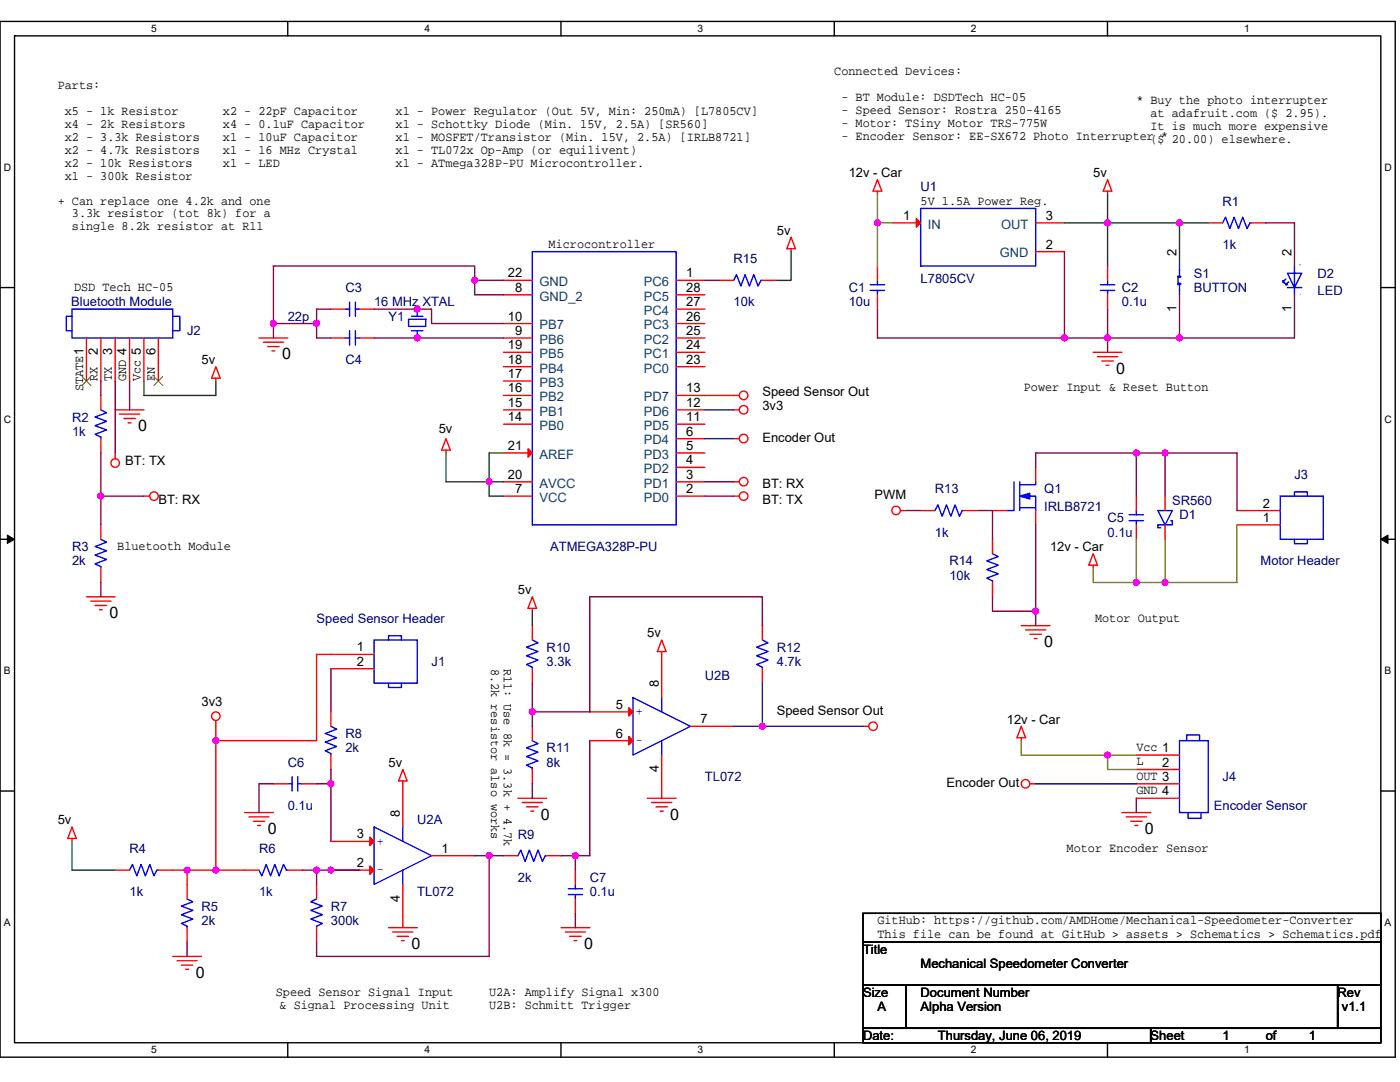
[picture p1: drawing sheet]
<svg xmlns="http://www.w3.org/2000/svg" width="279mm" height="216mm" viewBox="0 0 279 216" stroke-linecap="round" stroke-linejoin="round" font-family="sans-serif">
<path d="M0 4.3h278.4v206.6h-278.4zM2.9 7.2h272.7v200.9h-272.7z" fill="none" stroke="#000" stroke-width=".28"/>
<g fill="#fff">
<path d="M30.2 4.6h1.1v2.3h-1.1z"/>
<path d="M30.2 208.4h1.1v2.3h-1.1z"/>
</g>
<path d="M57.4 4.3v2.9M57.4 208.1v2.8" fill="none" stroke="#000" stroke-width=".28"/>
<g fill="#fff">
<path d="M84.7 4.6h1.1v2.3h-1.1z"/>
<path d="M84.7 208.4h1.1v2.3h-1.1z"/>
</g>
<path d="M112 4.3v2.9M112 208.1v2.8" fill="none" stroke="#000" stroke-width=".28"/>
<g fill="#fff">
<path d="M139.2 4.6h1.2v2.3h-1.2z"/>
<path d="M139.2 208.4h1.2v2.3h-1.2z"/>
</g>
<path d="M166.5 4.3v2.9M166.5 208.1v2.8" fill="none" stroke="#000" stroke-width=".28"/>
<g fill="#fff">
<path d="M193.8 4.6h1.1v2.3h-1.1z"/>
<path d="M193.8 208.4h1.1v2.3h-1.1z"/>
</g>
<path d="M221 4.3v2.9M221 208.1v2.8" fill="none" stroke="#000" stroke-width=".28"/>
<g fill="#fff">
<path d="M248.3 4.6h1.1v2.3h-1.1z"/>
<path d="M248.3 208.4h1.1v2.3h-1.1z"/>
<path d="M.7 32.3h1.5v2.2h-1.5z"/>
<path d="M276.3 32.3h1.5v2.2h-1.5z"/>
<path d="M.7 82.5h1.5v2.3h-1.5z"/>
<path d="M276.3 82.5h1.5v2.3h-1.5z"/>
</g>
<path d="M0 57.4h2.9M275.6 57.4h2.8" fill="none" stroke="#000" stroke-width=".28"/>
<g fill="#fff">
<path d="M.7 132.7h1.4v2.3h-1.4z"/>
<path d="M276.3 132.7h1.4v2.3h-1.4z"/>
</g>
<path d="M0 107.6h2.9M275.6 107.6h2.8" fill="none" stroke="#000" stroke-width=".28"/>
<path d="M1.5 106.8l1.4 .8-1.4 .8zM275.6 107.6l1.4-.8v1.6z" fill="#000" stroke="#000" stroke-width=".2"/>
<g fill="#fff">
<path d="M.7 182.9h1.4v2.3h-1.4z"/>
<path d="M276.3 182.9h1.4v2.3h-1.4z"/>
</g>
<path d="M0 157.8h2.9M275.6 157.8h2.8M172.2 182.2h103.4v5.8h-103.4zM172.2 188h103.4v8.6h-103.4zM172.2 196.6h8.6v8.6h-8.6zM180.8 196.6h86.2v8.6h-86.2zM267 196.6h8.6v8.6h-8.6zM172.2 205.2h57.4v2.9h-57.4zM229.6 205.2h46v2.9h-46z" fill="none" stroke="#000" stroke-width=".28"/>
<g fill="none" stroke="#f00" stroke-width=".28">
<path d="M175.1 38.1v.6M175.1 35.9l.9 2.2h-1.8zM221 35.9l.9 2.2h-1.7zM221 38.1v.6M100.5 58.8h5.7M100.5 55.9h5.7M134.9 55.9h5.8M134.9 58.8h5.8M143.5 55.9h2.9M152.1 55.9h2.9M157.9 49.6v.6M157.9 47.3l.8 2.3h-1.7z"/>
<path d="M175.1 58.8v2.9M175.1 53.1v2.8M178 44.5h5.7M206.7 50.2h5.7M206.7 44.5h5.7M221 58.8v2.9M221 53.1v2.8M235.4 58.8h.1M235.4 53.1h.1M241.1 44.5h2.9M249.7 44.5h2.9M258.3 58.8h.1"/>
<path d="M258.3 53.1h.1M17.3 67.4v8.6M20.1 67.4v8.6M20.1 78.9v2.9M23 67.4v8.6M25.9 67.4v8.6M28.7 67.4v8.6M31.6 67.4v8.6M43.1 73.2l.8 2.3h-1.7zM43.1 75.5v.5M51.7 67.4h5.7M52.6 68.3h4"/>
<path d="M53.4 69.2h2.3M54.3 70h.5M66 61.7h2.9M66 67.4h2.9M71.8 61.7h2.9M71.8 67.4h2.9M83.3 61.7h.1M83.3 67.4h.1M100.5 67.4h5.7M100.5 64.6h5.7M100.5 78.9h5.7M100.5 76h5.7"/>
<path d="M100.5 73.2h5.7M100.5 70.3h5.7M134.9 78.9h12.7M134.9 73.2h5.8M134.9 70.3h5.8M134.9 67.4h5.8M134.9 64.6h5.8M134.9 61.7h5.8M218.2 70.3h5.7M219 71.2h4.1M219.9 72h2.3M220.7 72.9h.6"/>
<path d="M20.1 87.5v2.9M23 81.8h5.7M23 90.4v1.1M23.9 82.6h4M24.7 83.5h2.3M25.6 84.4h.5M28.7 99h1.2M89 87.5l.9 2.3h-1.8zM89 89.8v.6M100.5 99h5.7M100.5 84.6h5.7M100.5 81.8h5.7"/>
<path d="M100.5 96.1h5.7M100.5 90.4h5.7M134.9 99h5.8M134.9 96.1h5.8M134.9 93.3h5.8M134.9 90.4h5.8M134.9 87.5h5.8M134.9 84.6h5.8M134.9 81.8h5.8M146.4 81.8h1.2M146.4 87.5h1.2M146.4 99h1.2"/>
<path d="M146.4 96.1h1.2M206.7 93.3v2.8M226.8 99v2.9M232.5 99v2.9M17.3 119.1h5.7M18.1 120h4M20.1 104.7v2.9M20.1 113.3v2.9M106.2 119.1l.9 2.3h-1.7zM179.7 101.9h1.1M183.7 101.9h2.9M192.3 101.9h2.9"/>
<path d="M198.1 107.6v2.9M198.1 116.2v2.9M198.1 101.9h2.8M206.7 101.9v2.8M218.2 110.5l.8 2.3h-1.7zM218.2 112.8v.5M226.8 104.7v2.9M232.5 104.7v2.9M246.9 104.7h8.6M246.9 101.9h8.6M19 120.8h2.3M19.8 121.7h.6"/>
<path d="M66 133.4h8.7M74.7 130.6h-11.5v17.2h-20.1M106.2 121.4v.6M106.2 124.8v2.9M106.2 133.4v2.9M132.1 130v9.2M132.1 127.7l.8 2.3h-1.7zM152.1 124.8v2.9M152.1 133.4v2.9M203.8 124.8h5.7M204.7 125.7h4M205.5 126.6h2.3"/>
<path d="M206.4 127.4h.6M43.1 147.8v25.8h8.6M43.1 143.8v4M54.6 156.4h2.8M60.3 156.4h2.9M66 142v2.9M66 150.7v2.8M80.4 155.8v9.2M80.4 153.5l.9 2.3h-1.8zM103.4 159.3h5.7M106.2 144.9v2.9M106.2 153.5v2.9"/>
<path d="M117.7 142h8.6M117.7 147.8h8.6M129.2 159.3h5.7M132.1 150.7v8.6M137.8 144.9h8.6M172.2 144.9h1.2M203.8 144.9l.9 2.3h-1.8zM203.8 147.2v.6M205.5 156.4h1.2M226.8 150.7h8.6M226.8 153.5h8.6M226.8 156.4h8.6"/>
<path d="M226.8 159.3h8.6M14.4 165l.8 2.3h-1.7zM14.4 167.3v.6M23 173.6h2.9M31.6 173.6h5.7M37.3 173.6v5.8M37.3 173.6h5.8M48.8 162.1h5.8M49.7 163h4M50.5 163.9h2.3M51.4 164.7h.6M57.4 173.6h2.9"/>
<path d="M63.2 176.5v2.9M66 167.9h8.7M66 173.6h8.7M80.4 176.5v8.6M86.1 170.8h8.6M100.5 170.8h2.9M104.2 160.1h4M105.1 161h2.3M105.9 161.9h.6M109.1 170.8h2.9M114.8 179.4v2.8M114.8 173.6v2.9"/>
<path d="M130 160.1h4.1M130.9 161h2.3M131.8 161.9h.6M223.9 162.1h5.7M224.8 163h4M225.6 163.9h2.3M226.5 164.7h.6M34.5 190.8h5.7M35.3 191.7h4M36.2 192.6h2.3M37.1 193.4h.5M37.3 185.1v2.9"/>
<path d="M63.2 185.1v2.9M77.5 185.1h5.8M78.4 186h4M79.2 186.8h2.3M80.1 187.7h.6M112 185.1h5.7M112.8 186h4M113.7 186.8h2.3M114.6 187.7h.5"/>
<circle cx="148.4" cy="78.9" r=".86"/>
<circle cx="23" cy="92.4" r=".85"/>
<circle cx="30.7" cy="99" r=".85"/>
<circle cx="148.4" cy="99" r=".85"/>
<circle cx="148.4" cy="81.8" r=".85"/>
<circle cx="148.4" cy="96.1" r=".85"/>
<circle cx="148.4" cy="87.5" r=".85"/>
<circle cx="178.8" cy="101.9" r=".85"/>
<circle cx="43.1" cy="142.9" r=".85"/>
<circle cx="174.2" cy="144.9" r=".85"/>
<circle cx="204.7" cy="156.4" r=".85"/>
</g>
<g fill="none" stroke="#00f" stroke-width=".28">
<path d="M106.2 50.2h28.7v54.5h-28.7zM106.2 58.8h.1M106.2 55.9h.1M134.9 58.8h.1M134.9 55.9h.1M146.4 55.9l.6-1.1 .8 2.3 .9-2.3 .9 2.3 .8-2.3 .9 2.3 .6-1.2h.2M173.7 58h2.9M173.7 56.8h2.9M175.1 55.9v.9M175.1 58v.8M183.7 41.6h23v11.5h-23zM183.7 44.5h.1"/>
<path d="M206.7 50.2h.1M206.7 44.5h.1M219.6 58h2.9M219.6 56.8h2.9M221 55.9v.9M221 58v.8M235.1 55.1v1.7M235.2 55.1l.4 .1-.4 .1zM235.2 56.5l.4 .1-.2 .2-.2-.1zM235.4 56.8v2M235.4 53.1v2M244 44.5l.6-1.2 .8 2.3 .9-2.3 .9 2.3 .8-2.3 .9 2.3 .5-1.1h.3"/>
<path d="M256.1 55.9l.2 .6-.2-.3zM256.6 56.5l.3 .3h-.3zM256.6 55.7l-.5 .5M256.9 57.4h2.9M257.2 56.2l-.6 .6M258.3 53.1v4.3l1.5-2.9h-2.9l1.4 2.9v1.4M14.4 61.7h20.1v5.7h-20.1zM14.4 63.1h-1.2v2.9h1.2M34.5 63.1h1.4v2.9h-1.4M68.9 61.7h.9M68.9 67.4h.9M69.8 60.3v2.8"/>
<path d="M69.8 66v2.9M70.9 61.7h.9M70.9 67.4h.9M70.9 60.3v2.8M70.9 66v2.9M81.5 63.7h3.5v1.4h-3.5zM82.1 66h2.3M82.1 63.1h2.3M83.3 66v1.4M83.3 61.7v1.4M106.2 78.9h.1M106.2 76h.1"/>
<path d="M106.2 73.2h.1M106.2 70.3h.1M106.2 67.4h.1M106.2 64.6h.1M134.9 78.9h.1M134.9 73.2h.1M134.9 70.3h.1M134.9 67.4h.1M134.9 64.6h.1M134.9 61.7h.1M20.1 81.8l1.2 .6-2.3 .8 2.3 .9-2.3 .8 2.3 .9-2.3 .9 1.1 .5v.3M106.2 99h.1"/>
<path d="M106.2 96.1h.1M106.2 90.4h.1M106.2 84.6h.1M106.2 81.8h.1M134.9 99h.1M134.9 96.1h.1M134.9 93.3h.1M134.9 90.4h.1M134.9 87.5h.1M134.9 84.6h.1M134.9 81.8h.1M202.4 96.1v5.8h-1.5"/>
<path d="M203.5 96.1v5.8M205.5 99h1.2v2.9M206.7 96.1v.6h-3.2M255.5 99h8.6v8.6h-8.6zM258.3 99v-.9h2.6v.9M20.1 107.6l1.2 .6-2.3 .9 2.3 .8-2.3 .9 2.3 .8-2.3 .9 1.1 .6v.2M186.6 101.9l.6-1.2 .8 2.3 .9-2.3 .9 2.3 .8-2.3 .9 2.3 .5-1.1h.3M198.1 110.5l1.1 .6-2.3 .8 2.3 .9-2.3 .8 2.3 .9-2.3 .9 1.2 .5v.3M203.5 101.3h3.2M225.3 103.9h2.9M225.3 102.7h2.9M226.8 101.9v.8"/>
<path d="M226.8 103.9v.8M231.1 101.9h2.9l-1.5 2.8zM232.5 101.9h.1M232.5 104.7h.1M232.5 104.7h-1.4v.6h.5M233.7 103.9h.3v.8h-1.5M258.3 107.6v.9h2.6v-.9M74.7 127.7h8.6v8.6h-8.6zM77.5 127.7v-.8h2.6v.8M77.5 136.3v.9h2.6v-.9M106.2 127.7l1.2 .6-2.3 .8 2.3 .9-2.3 .9 2.3 .8-2.3 .9 1.1 .6v.2M126.3 139.2l11.5 5.7-11.5 5.8z"/>
<path d="M132.1 139.2v2.8M152.1 127.7l1.2 .6-2.3 .8 2.3 .9-2.3 .9 2.3 .8-2.3 .9 1.1 .6v.2M57.4 156.4h.9M58.3 155v2.8M59.4 156.4h.9M59.4 155v2.8M66 144.9l1.2 .6-2.3 .9 2.3 .8-2.3 .9 2.3 .8-2.3 .9 1.1 .6v.3M106.2 147.8l1.2 .6-2.3 .8 2.3 .9-2.3 .9 2.3 .8-2.3 .9 1.1 .5v.3M132.1 147.8v2.9M235.4 147.8h5.7v14.3h-5.7zM236.8 147.8v-1.2h2.6v1.2M25.9 173.6l.5-1.1 .9 2.3 .9-2.3 .8 2.3 .9-2.3 .8 2.3 .6-1.2h.3"/>
<path d="M37.3 179.4l1.2 .5-2.3 .9 2.3 .9-2.3 .8 2.3 .9-2.3 .9 1.1 .5v.3M51.7 173.6l.6 1.2 .8-2.3 .9 2.3 .8-2.3 .9 2.3 .9-2.3 .5 1.1h.3M63.2 179.4l-1.2 .5 2.3 .9-2.3 .9 2.3 .8-2.3 .9 2.3 .9-1.1 .5v.3M74.7 165l11.4 5.8-11.4 5.7zM80.4 165v2.9M80.4 173.6v2.9M103.4 170.8l.5-1.2 .9 2.3 .8-2.3 .9 2.3 .9-2.3 .8 2.3 .6-1.1h.3M113.4 178.5h2.9M113.4 177.4h2.9M114.8 176.5v.9M114.8 178.5v.9M237.1 162.1v1.2h2.6v-1.2"/>
</g>
<g fill="#f00" stroke="#f00" stroke-width=".28">
<path d="M182.9 43.6l.8 .9-.8 .8z"/>
<path d="M73.8 167l.9 .9-.9 .8z"/>
<path d="M73.8 172.8l.9 .8-.9 .9z"/>
<path d="M125.5 141.2l.8 .8-.8 .9z"/>
<path d="M125.5 146.9l.8 .9-.8 .8z"/>
<path d="M105.4 89.5l.8 .9-.8 .8z"/>
</g>
<path d="M203.5 99l2-.6v1.2z" fill-rule="evenodd" fill="#00f" stroke="#00f" stroke-width=".28"/>
<path d="M16.4 75.2l1.7 1.7M18.1 75.2l-1.7 1.7M30.7 75.2l1.8 1.7M32.5 75.2l-1.8 1.7" fill="none" stroke="#804000" stroke-width=".2"/>
<g fill="none" stroke="#008000" stroke-width=".28">
<path d="M221 38.7v5.8M157.9 50.2v5.7h-2.9M212.4 44.5h8.6M221 44.5h14.4M221 44.5v8.6M235.4 44.5v8.6M235.4 44.5h5.7M28.7 76v2.9h14.4v-2.9M89 90.4v5.7h8.6M97.6 96.1v2.9h2.9M97.6 96.1h2.9M100.5 90.4h-2.9v5.7"/>
<path d="M106.2 122v2.8M14.4 167.9v5.7h8.6"/>
</g>
<g fill="none" stroke="#800040" stroke-width=".28">
<path d="M94.7 55.9v2.9h5.8M94.7 55.9v-2.8h-40.1v11.5M94.7 55.9h5.8M140.7 55.9h2.8M212.4 50.2v17.2M235.4 58.8v8.6M252.6 44.5h5.7v8.6M258.3 58.8v8.6h-22.9M20.1 76v2.9M23 76v14.4M25.9 76v5.8M54.6 64.6h8.6"/>
<path d="M54.6 64.6v2.8M63.2 64.6v2.8h2.8M66 61.7h-2.8v2.9M74.7 67.4h25.8M74.7 61.7h11.4v2.9h14.4M175.1 61.7v5.7h37.3M212.4 67.4h8.6M221 67.4v2.9M221 67.4h14.4M221 61.7v5.7M20.1 99h8.6M20.1 90.4v8.6"/>
<path d="M20.1 99v5.7M140.7 99h5.7M140.7 96.1h5.7M226.8 90.4v8.6M226.8 90.4h5.7M226.8 90.4h-20.1v2.9M232.5 90.4v8.6M232.5 90.4h14.4v11.5M20.1 116.2v2.9M180.8 101.9h2.9M195.2 101.9h2.9v5.7M198.1 119.1v2.9h8.6"/>
<path d="M206.7 104.7v17.3M66 133.4v8.6M106.2 136.3v5.7M152.1 124.8v-5.7h-34.4v22.9h-11.5M206.7 122v2.8M54.6 156.4h-2.9v5.7M63.2 156.4h2.8M66 153.5v2.9M66 156.4v11.5M106.2 156.4v2.9M106.2 142v2.9M117.7 147.8v23h-2.9"/>
<path d="M226.8 159.3v2.8M60.3 173.6h2.9M63.2 173.6v2.9M63.2 173.6h8.6M94.7 170.8h2.9M97.6 170.8v20h-34.4v-2.8M97.6 170.8h2.9M112 170.8h2.8M114.8 170.8v2.8M37.3 188v2.8M114.8 182.2v2.9"/>
</g>
<g fill="#f0f" stroke="#f0f" stroke-width=".28">
<circle cx="206.7" cy="121.9" r=".57"/>
<circle cx="212.4" cy="67.4" r=".57"/>
<circle cx="221" cy="67.4" r=".57"/>
<circle cx="232.5" cy="116.2" r=".57"/>
<circle cx="226.8" cy="116.2" r=".57"/>
<circle cx="37.3" cy="173.6" r=".57"/>
<circle cx="43.1" cy="173.6" r=".57"/>
<circle cx="43.1" cy="147.8" r=".57"/>
<circle cx="66" cy="173.6" r=".57"/>
<circle cx="63.2" cy="173.6" r=".57"/>
<circle cx="97.6" cy="170.7" r=".57"/>
<circle cx="106.2" cy="142" r=".57"/>
<circle cx="114.8" cy="170.7" r=".57"/>
<circle cx="152.1" cy="144.9" r=".57"/>
<circle cx="175.1" cy="44.5" r=".57"/>
<circle cx="232.5" cy="90.4" r=".57"/>
<circle cx="226.8" cy="90.4" r=".57"/>
<circle cx="221" cy="44.5" r=".57"/>
<circle cx="235.4" cy="44.5" r=".57"/>
<circle cx="20.1" cy="99" r=".57"/>
<circle cx="97.6" cy="96.1" r=".57"/>
<circle cx="83.3" cy="67.4" r=".57"/>
<circle cx="83.3" cy="61.7" r=".57"/>
<circle cx="63.2" cy="64.5" r=".57"/>
<circle cx="94.7" cy="55.9" r=".57"/>
<circle cx="54.6" cy="64.5" r=".57"/>
<circle cx="235.4" cy="67.4" r=".57"/>
<circle cx="66" cy="156.4" r=".57"/>
<circle cx="221" cy="150.7" r=".57"/>
</g>
<path d="M175.1 38.7v5.8M175.1 44.5v8.6M175.1 44.5h2.9M218.2 113.3v2.9h8.6M226.8 116.2h5.7M226.8 107.6v8.6M232.5 107.6v8.6M246.9 104.7v11.5h-14.4M203.8 147.8v2.9h17.2M221 150.7v2.8h5.8M221 150.7h5.8" fill="none" stroke="#808000" stroke-width=".28"/>
<path d="M140.7 87.5h5.7M206.7 156.4h20.1" fill="none" stroke="#000080" stroke-width=".28"/>
<path d="M140.7 81.8h5.7M152.1 136.3v8.6M146.4 144.9h5.7M152.1 144.9h20.1" fill="none" stroke="#400080" stroke-width=".28"/>
<g font-size="3.2">
<text x="56.3" y="71.7">0</text>
<text x="222.8" y="74.5">0</text>
<text x="27.6" y="86">0</text>
<text x="21.8" y="123.3">0</text>
<text x="208.4" y="129.1">0</text>
<text x="53.4" y="166.4">0</text>
<text x="107.9" y="163.5">0</text>
<text x="133.8" y="163.5">0</text>
<text x="228.5" y="166.4">0</text>
<text x="82.1" y="189.4">0</text>
<text x="116.6" y="189.4">0</text>
<text x="39.1" y="195.1">0</text>
</g>
<g font-size="2.6">
<text x="11.5" y="17.8">Parts:</text>
<text x="166.5" y="15">Connected Devices:</text>
<text x="12.9" y="23">x5 - 1k Resistor</text>
<text x="44.5" y="23">x2 - 22pF Capacitor</text>
<text x="79" y="23">x1 - Power Regulator (Out 5V, Min: 250mA) [L7805CV]</text>
<text x="167.9" y="20.1">- BT Module: DSDTech HC-05</text>
<text x="167.9" y="22.7">- Speed Sensor: Rostra 250-4165</text>
<text x="226.8" y="20.7">* Buy the photo interrupter</text>
<text x="229.6" y="23.3">at adafruit.com ($ 2.95).</text>
<text x="12.9" y="25.6">x4 - 2k Resistors</text>
<text x="12.9" y="28.2">x2 - 3.3k Resistors</text>
<text x="44.5" y="25.6">x4 - 0.1uF Capacitor</text>
<text x="44.5" y="28.2">x1 - 10uF Capacitor</text>
<text x="79" y="25.6">x1 - Schottky Diode (Min. 15V, 2.5A) [SR560]</text>
<text x="79" y="28.2">x1 - MOSFET/Transistor (Min. 15V, 2.5A) [IRLB8721]</text>
<text x="167.9" y="25.3">- Motor: TSiny Motor TRS-775W</text>
<text x="167.9" y="27.9">- Encoder Sensor: EE-SX672 Photo Interrupter *</text>
<text x="229.6" y="25.9">It is much more expensive</text>
<text x="229.6" y="28.4">($ 20.00) elsewhere.</text>
<text x="12.9" y="30.8">x2 - 4.7k Resistors</text>
<text x="12.9" y="33.3">x2 - 10k Resistors</text>
<text x="12.9" y="35.9">x1 - 300k Resistor</text>
<text x="44.5" y="30.8">x1 - 16 MHz Crystal</text>
<text x="44.5" y="33.3">x1 - LED</text>
<text x="79" y="30.8">x1 - TL072x Op-Amp (or equilivent)</text>
<text x="79" y="33.3">x1 - ATmega328P-PU Microcontroller.</text>
<text x="169.4" y="35.3">12v - Car</text>
<text x="218.2" y="35.3">5v</text>
<text x="11.5" y="40.8">+ Can replace one 4.2k and one</text>
<text x="183.7" y="40.8">5V 1.5A Power Reg.</text>
<text x="14.4" y="43.4">3.3k resistor (tot 8k) for a</text>
<text x="14.4" y="46">single 8.2k resistor at R11</text>
<text x="155" y="46.8">5v</text>
<text x="180.3" y="43.9">1</text>
<text x="208.7" y="43.9">3</text>
<text x="109.5" y="49.4">Microcontroller</text>
<text x="208.7" y="49.6">2</text>
<text x="234.8" y="51.1" transform="rotate(-90 234.8 51.1)">2</text>
<text x="257.7" y="51.1" transform="rotate(-90 257.7 51.1)">2</text>
<text x="14.8" y="58">DSD Tech HC-05</text>
<text x="101.3" y="55.4">22</text>
<text x="102.8" y="58.2">8</text>
<text x="136.9" y="55.4">1</text>
<text x="136.9" y="58.2">28</text>
<text x="101.3" y="64">10</text>
<text x="136.9" y="64">26</text>
<text x="136.9" y="61.1">27</text>
<text x="234.8" y="62.3" transform="rotate(-90 234.8 62.3)">1</text>
<text x="257.7" y="62.3" transform="rotate(-90 257.7 62.3)">1</text>
<text x="19.5" y="70.9" transform="rotate(-90 19.5 70.9)">2</text>
<text x="22.4" y="70.9" transform="rotate(-90 22.4 70.9)">3</text>
<text x="31" y="70.9" transform="rotate(-90 31 70.9)">6</text>
<text x="101.3" y="69.7">19</text>
<text x="102.8" y="66.8">9</text>
<text x="136.9" y="69.7">24</text>
<text x="136.9" y="66.8">25</text>
<text x="19.5" y="76" transform="rotate(-90 19.5 76)">RX</text>
<text x="22.3" y="76" transform="rotate(-90 22.3 76)">TX</text>
<text x="25.2" y="76" transform="rotate(-90 25.2 76)">GND 4</text>
<text x="28.1" y="76" transform="rotate(-90 28.1 76)">Vcc 5</text>
<text x="30.9" y="76" transform="rotate(-90 30.9 76)">EN</text>
<text x="40.2" y="72.6">5v</text>
<text x="101.3" y="75.4">17</text>
<text x="101.3" y="72.6">18</text>
<text x="136.9" y="72.6">23</text>
<text x="16.6" y="78" transform="rotate(-90 16.6 78)">STATE1</text>
<text x="101.3" y="81.2">15</text>
<text x="101.3" y="78.3">16</text>
<text x="136.9" y="81.2">12</text>
<text x="136.9" y="78.3">13</text>
<text x="152.1" y="79">Speed Sensor Out</text>
<text x="152.1" y="81.8">3v3</text>
<text x="204.3" y="78.1">Power Input &amp; Reset Button</text>
<text x="87.6" y="86.4">5v</text>
<text x="101.3" y="84.1">14</text>
<text x="101.3" y="89.8">21</text>
<text x="136.9" y="89.8">5</text>
<text x="136.9" y="86.9">6</text>
<text x="136.9" y="84.1">11</text>
<text x="152.1" y="88.1">Encoder Out</text>
<text x="25" y="92.7">BT: TX</text>
<text x="101.3" y="95.5">20</text>
<text x="136.9" y="95.5">3</text>
<text x="136.9" y="92.7">4</text>
<text x="31.6" y="100.5">BT: RX</text>
<text x="102.8" y="98.4">7</text>
<text x="136.9" y="98.4">2</text>
<text x="152.1" y="100.5">BT: TX</text>
<text x="152.1" y="97.3">BT: RX</text>
<text x="174.5" y="99.6">PWM</text>
<text x="252" y="101.3">2</text>
<text x="252" y="104.1">1</text>
<text x="23.4" y="109.7">Bluetooth Module</text>
<text x="209.5" y="109.9">12v - Car</text>
<text x="103.4" y="118.6">5v</text>
<text x="218.5" y="124">Motor Output</text>
<text x="71.2" y="130">1</text>
<text x="129.2" y="127.2">5v</text>
<text x="71.2" y="132.8">2</text>
<text x="98" y="133.4" transform="rotate(90 98 133.4)">8.2k resistor also works</text>
<text x="100.6" y="133.4" transform="rotate(90 100.6 133.4)">R11: Use 8k = 3.3k + 4.7k</text>
<text x="131.5" y="137.2" transform="rotate(-90 131.5 137.2)">8</text>
<text x="40.2" y="140.9">3v3</text>
<text x="122.9" y="141.5">5</text>
<text x="155" y="142.7">Speed Sensor Out</text>
<text x="122.9" y="147.2">6</text>
<text x="139.8" y="144.3">7</text>
<text x="200.9" y="144.4">12v - Car</text>
<text x="226.8" y="149.9">Vcc 1</text>
<text x="77.5" y="153">5v</text>
<text x="131.5" y="154.1" transform="rotate(-90 131.5 154.1)">4</text>
<text x="226.8" y="155.6">OUT 3</text>
<text x="226.8" y="152.7">L</text>
<text x="231.9" y="153">2</text>
<text x="188.9" y="157">Encoder Out</text>
<text x="226.8" y="158.5">GND 4</text>
<text x="11.5" y="164.5">5v</text>
<text x="71.2" y="167.3">3</text>
<text x="79.8" y="163" transform="rotate(-90 79.8 163)">8</text>
<text x="71.2" y="173">2</text>
<text x="88.1" y="170.2">1</text>
<text x="212.9" y="170">Motor Encoder Sensor</text>
<text x="79.8" y="179.9" transform="rotate(-90 79.8 179.9)">4</text>
<text x="175.1" y="184.3">GitHub: https://github.com/AMDHome/Mechanical-Speedometer-Converter</text>
<text x="172.2" y="190.3">Title</text>
<text x="175.1" y="187.2">This file can be found at GitHub &gt; assets &gt; Schematics &gt; Schematics.pdf</text>
<text x="183.7" y="193.2">Mechanical Speedometer Converter</text>
<text x="55.1" y="198.7">Speed Sensor Signal Input</text>
<text x="55.8" y="201.3">&amp; Signal Processing Unit</text>
<text x="97.6" y="198.7">U2A: Amplify Signal x300</text>
<text x="97.6" y="201.3">U2B: Schmitt Trigger</text>
<text x="172.2" y="198.9">Size</text>
<text x="175.1" y="201.8">A</text>
<text x="183.7" y="198.9">Document Number</text>
<text x="183.7" y="201.8">Alpha Version</text>
<text x="267" y="198.9">Rev</text>
<text x="267.8" y="201.8">v1.1</text>
<text x="172.2" y="207.5">Date:</text>
<text x="187.2" y="207.5">Thursday, June 06, 2019</text>
<text x="229.6" y="207.5">Sheet</text>
<text x="244" y="207.5">1</text>
<text x="252.6" y="207.5">of</text>
<text x="261.2" y="207.5">1</text>
</g>
<g font-size="2.6" fill="#000080">
<text x="183.7" y="38.2">U1</text>
<text x="244" y="41.1">R1</text>
<text x="146.4" y="52.5">R15</text>
<text x="244" y="49.7">1k</text>
<text x="68.9" y="58.3">C3</text>
<text x="169.4" y="58.3">C1</text>
<text x="183.7" y="56.6">L7805CV</text>
<text x="223.9" y="58.3">C2</text>
<text x="238.3" y="55.4">S1</text>
<text x="238.3" y="58.3">BUTTON</text>
<text x="262.9" y="55.4">D2</text>
<text x="262.9" y="58.8">LED</text>
<text x="14.2" y="61.2">Bluetooth Module</text>
<text x="57.4" y="64">22p</text>
<text x="74.7" y="61.2">16 MHz XTAL</text>
<text x="77.5" y="64">Y1</text>
<text x="146.4" y="61.2">10k</text>
<text x="169.4" y="61.2">10u</text>
<text x="223.9" y="61.2">0.1u</text>
<text x="37.3" y="66.9">J2</text>
<text x="68.9" y="72.6">C4</text>
<text x="14.4" y="84.1">R2</text>
<text x="14.4" y="87">1k</text>
<text x="258.3" y="95.6">J3</text>
<text x="186.6" y="98.5">R13</text>
<text x="208.4" y="98.5">Q1</text>
<text x="208.4" y="101.9">IRLB8721</text>
<text x="234" y="100.8">SR560</text>
<text x="186.6" y="107.1">1k</text>
<text x="221" y="104.2">C5</text>
<text x="221" y="107.1">0.1u</text>
<text x="235.4" y="103.6">D1</text>
<text x="14.4" y="109.9">R3</text>
<text x="14.4" y="112.8">2k</text>
<text x="109.8" y="109.9">ATMEGA328P-PU</text>
<text x="189.5" y="112.8">R14</text>
<text x="251.6" y="112.8">Motor Header</text>
<text x="189.5" y="115.7">10k</text>
<text x="63.2" y="124.3">Speed Sensor Header</text>
<text x="109.1" y="130">R10</text>
<text x="155" y="130">R12</text>
<text x="86.1" y="132.9">J1</text>
<text x="109.1" y="132.9">3.3k</text>
<text x="140.7" y="135.8">U2B</text>
<text x="155" y="132.9">4.7k</text>
<text x="68.9" y="147.3">R8</text>
<text x="57.4" y="153">C6</text>
<text x="68.9" y="150.1">2k</text>
<text x="109.1" y="150.1">R11</text>
<text x="109.1" y="153">8k</text>
<text x="140.7" y="155.9">TL072</text>
<text x="244" y="155.9">J4</text>
<text x="57.4" y="161.6">0.1u</text>
<text x="242.3" y="161.6">Encoder Sensor</text>
<text x="83.3" y="164.5">U2A</text>
<text x="103.4" y="167.3">R9</text>
<text x="25.9" y="170.2">R4</text>
<text x="51.7" y="170.2">R6</text>
<text x="25.9" y="178.8">1k</text>
<text x="51.7" y="178.8">1k</text>
<text x="83.3" y="178.8">TL072</text>
<text x="103.4" y="176">2k</text>
<text x="117.7" y="176">C7</text>
<text x="117.7" y="178.8">0.1u</text>
<text x="40.2" y="181.7">R5</text>
<text x="40.2" y="184.6">2k</text>
<text x="66" y="181.7">R7</text>
<text x="66" y="184.6">300k</text>
</g>
<g font-size="2.6" fill="#004080">
<text x="185.2" y="45.6">IN</text>
<text x="199.8" y="45.6">OUT</text>
<text x="199.5" y="51.4">GND</text>
<text x="107.7" y="60">GND_2</text>
<text x="107.7" y="57.1">GND</text>
<text x="128.5" y="57.1">PC6</text>
<text x="128.5" y="60">PC5</text>
<text x="107.7" y="65.7">PB7</text>
<text x="128.5" y="65.7">PC3</text>
<text x="128.5" y="62.8">PC4</text>
<text x="107.7" y="68.6">PB6</text>
<text x="107.7" y="71.5">PB5</text>
<text x="128.5" y="71.5">PC1</text>
<text x="128.5" y="68.6">PC2</text>
<text x="107.7" y="77.2">PB3</text>
<text x="107.7" y="74.3">PB4</text>
<text x="128.5" y="74.3">PC0</text>
<text x="107.7" y="83">PB1</text>
<text x="107.7" y="80.1">PB2</text>
<text x="128.5" y="83">PD6</text>
<text x="128.5" y="80.1">PD7</text>
<text x="107.7" y="85.8">PB0</text>
<text x="128.5" y="88.7">PD4</text>
<text x="128.5" y="85.8">PD5</text>
<text x="107.7" y="91.5">AREF</text>
<text x="128.5" y="94.4">PD2</text>
<text x="128.5" y="91.5">PD3</text>
<text x="107.7" y="100.2">VCC</text>
<text x="107.7" y="97.3">AVCC</text>
<text x="128.5" y="100.2">PD0</text>
<text x="128.5" y="97.3">PD1</text>
</g>
<g font-size="2.6" fill="#00f">
<text x="126.9" y="142.7">+</text>
<text x="126.9" y="148.4">-</text>
<text x="75.2" y="168.5">+</text>
<text x="75.2" y="174.3">-</text>
</g>
<g font-size="2">
<text x="30.2" y="6.4">5</text>
<text x="84.7" y="6.4">4</text>
<text x="139.2" y="6.4">3</text>
<text x="193.8" y="6.4">2</text>
<text x="248.3" y="6.4">1</text>
<text x=".7" y="34.1">D</text>
<text x="276.3" y="34.1">D</text>
<text x=".7" y="84.3">C</text>
<text x="276.3" y="84.3">C</text>
<text x=".7" y="134.6">B</text>
<text x="276.3" y="134.6">B</text>
<text x=".7" y="184.8">A</text>
<text x="276.3" y="184.8">A</text>
<text x="30.2" y="210.2">5</text>
<text x="84.7" y="210.2">4</text>
<text x="139.2" y="210.2">3</text>
<text x="193.8" y="210.2">2</text>
<text x="248.3" y="210.2">1</text>
</g>
<g font-size=".8" fill="#00f">
<text x="259.7" y="53.1" transform="rotate(-90 259.7 53.1)">+</text>
<text x="259.7" y="58.8" transform="rotate(-90 259.7 58.8)">-</text>
</g>
</svg>
